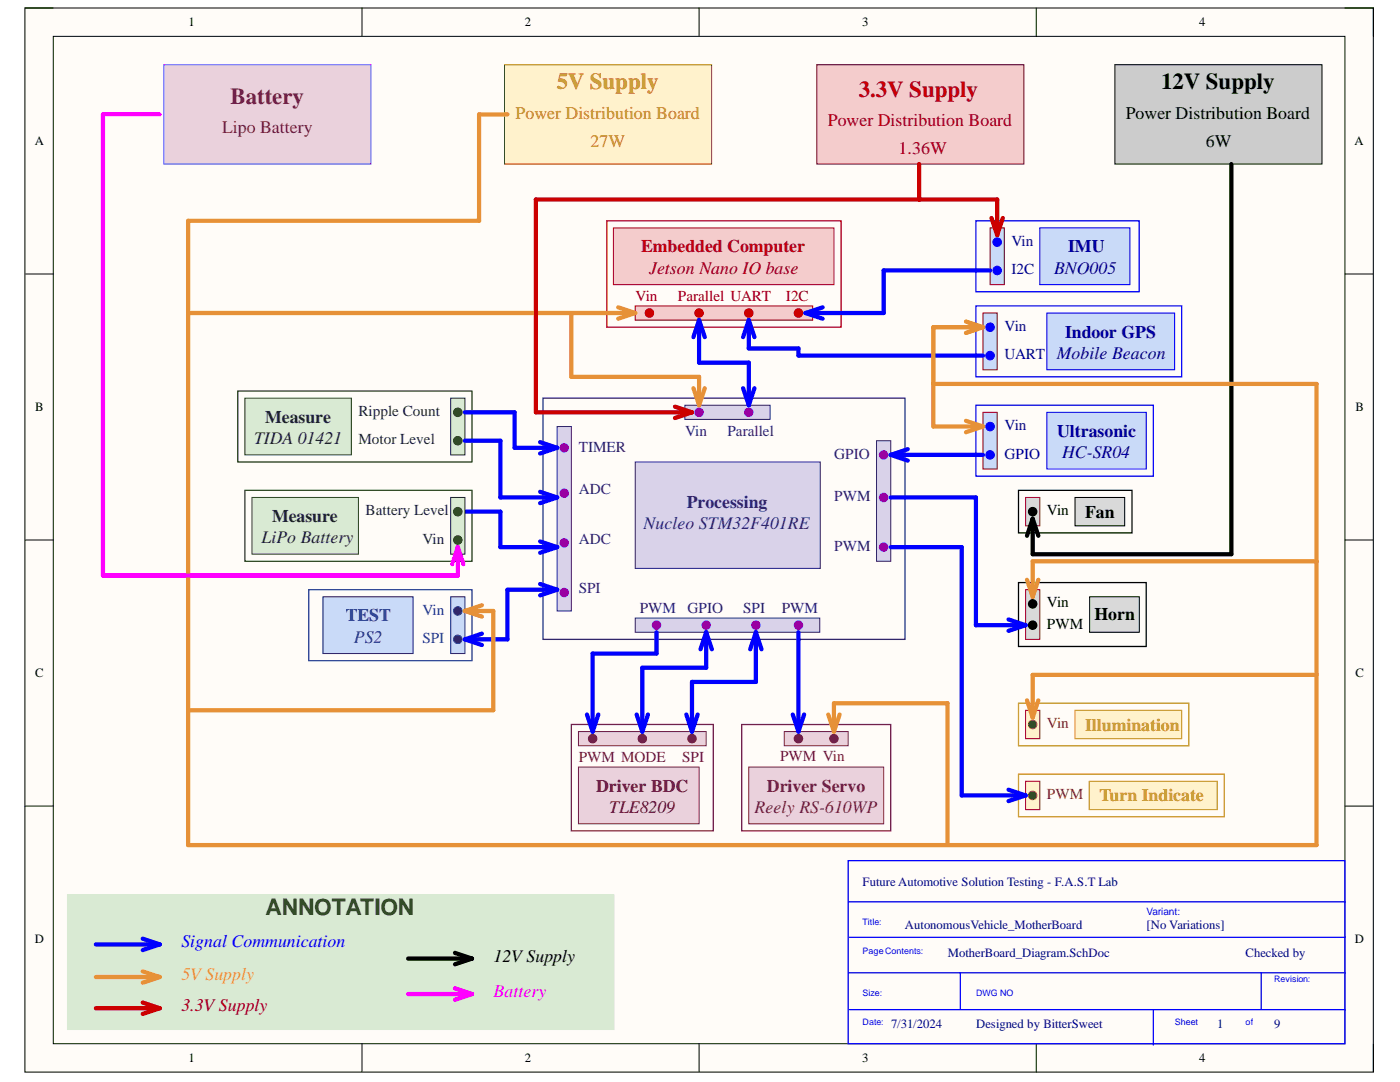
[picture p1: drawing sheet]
<svg xmlns="http://www.w3.org/2000/svg" width="279mm" height="216mm" viewBox="0 0 279 216" stroke-linecap="round" stroke-linejoin="round" font-family="sans-serif">
<path d="M5 1.6h269.1v212.3h-269.1z" fill-rule="evenodd" fill="#fffcf8"/>
<path d="M5 1.6h269.1v212.3h-269.1z" fill="none" stroke="#000" stroke-width=".2"/>
<path d="M10.6 7.3h257.8v201h-257.8z" fill-rule="evenodd" fill="#fffcf8"/>
<g fill="none" stroke="#000" stroke-width=".2">
<path d="M5 1.6h5.6M10.6 7.3h257.8v201h-257.8zM72.2 1.6v5.7M139.5 1.6v5.7M206.8 1.6v5.7M268.4 1.6h5.7v5.7M5 54.7h5.6M268.4 54.7h5.7M5 107.8h5.6M268.4 107.8h5.7M5 160.8h5.6M268.4 160.8h5.7"/>
<path d="M72.2 208.3v5.6M139.5 208.3v5.6M206.8 208.3v5.6M274.1 208.3v5.6"/>
</g>
<path d="M169.3 171.7h99.1v36.6h-99.1zM169.3 180h99.1M169.3 194.1h99.1M169.5 187h98.9M191.6 194.1v7.4M251.7 194.1v7.4M169.5 201.5h98.9M230.2 201.5v7" fill="none" stroke="#00f" stroke-width=".25"/>
<path d="M222.5 12.9h41.3v19.8h-41.3z" fill-rule="evenodd" fill="#ccc"/>
<path d="M222.5 12.9h41.3v19.8h-41.3z" fill="none" stroke="#000" stroke-width=".2"/>
<path d="M163 12.9h41.3v19.8h-41.3z" fill-rule="evenodd" fill="#f4cccc"/>
<path d="M163 12.9h41.3v19.8h-41.3z" fill="none" stroke="#600" stroke-width=".2"/>
<path d="M100.7 12.9h41.3v19.8h-41.3z" fill-rule="evenodd" fill="#fff2cc"/>
<path d="M100.7 12.9h41.3v19.8h-41.3z" fill="none" stroke="#7f6000" stroke-width=".2"/>
<path d="M214.5 99.3h10v5.6h-10z" fill-rule="evenodd" fill="#d9d9d9"/>
<path d="M214.5 99.3h10v5.6h-10z" fill="none" stroke="#000" stroke-width=".2"/>
<path d="M194.8 44.1h32.5v14.1h-32.5z" fill="none" stroke="#00f" stroke-width=".25"/>
<path d="M207.5 45.5h18v11.3h-18z" fill-rule="evenodd" fill="#c9daf8"/>
<path d="M207.5 45.5h18v11.3h-18z" fill="none" stroke="#00f" stroke-width=".2"/>
<path d="M197.6 45.5h2.8v11.3h-2.8z" fill-rule="evenodd" fill="#c9daf8"/>
<path d="M197.6 45.5h2.8v11.3h-2.8z" fill="none" stroke="#800000" stroke-width=".2"/>
<circle cx="199" cy="54" r=".85" fill="#00f"/>
<circle cx="199" cy="54" r=".85" fill="none" stroke="#00f" stroke-width=".2"/>
<circle cx="199" cy="48.3" r=".85" fill="#00f"/>
<circle cx="199" cy="48.3" r=".85" fill="none" stroke="#00f" stroke-width=".2"/>
<path d="M203.3 97.8h22.6v8.5h-22.6z" fill="none" stroke="#000" stroke-width=".25"/>
<path d="M204.7 99.3h2.8v5.6h-2.8z" fill-rule="evenodd" fill="#d9d9d9"/>
<path d="M204.7 99.3h2.8v5.6h-2.8z" fill="none" stroke="#800000" stroke-width=".2"/>
<circle cx="206.1" cy="102.1" r=".85" fill="#000"/>
<circle cx="206.1" cy="102.1" r=".85" fill="none" stroke="#000" stroke-width=".2"/>
<path d="M217.5 119.1h9.9v7.1h-9.9z" fill-rule="evenodd" fill="#d9d9d9"/>
<path d="M217.5 119.1h9.9v7.1h-9.9z" fill="none" stroke="#000" stroke-width=".2"/>
<path d="M203.3 116.2h25.5v12.8h-25.5z" fill="none" stroke="#000" stroke-width=".25"/>
<path d="M204.7 117.7h2.8v9.9h-2.8z" fill-rule="evenodd" fill="#d9d9d9"/>
<path d="M204.7 117.7h2.8v9.9h-2.8z" fill="none" stroke="#800000" stroke-width=".2"/>
<g fill="#000">
<circle cx="206.1" cy="120.5" r=".85"/>
<circle cx="206.1" cy="124.7" r=".85"/>
</g>
<g fill="none" stroke="#000" stroke-width=".2">
<circle cx="206.1" cy="120.5" r=".85"/>
<circle cx="206.1" cy="124.7" r=".85"/>
</g>
<path d="M214.5 141.7h21.3v5.7h-21.3z" fill-rule="evenodd" fill="#fff2cc"/>
<path d="M214.5 141.7h21.3v5.7h-21.3z" fill="none" stroke="#bf9000" stroke-width=".2"/>
<path d="M203.3 140.3h34v8.5h-34z" fill="none" stroke="#bf9000" stroke-width=".25"/>
<path d="M204.7 141.7h2.8v5.7h-2.8z" fill-rule="evenodd" fill="#fff2cc"/>
<path d="M204.7 141.7h2.8v5.7h-2.8z" fill="none" stroke="#800000" stroke-width=".2"/>
<circle cx="206.1" cy="144.6" r=".85" fill="#7f6000"/>
<circle cx="206.1" cy="144.6" r=".85" fill="none" stroke="#7f6000" stroke-width=".2"/>
<path d="M217.4 155.9h25.5v5.7h-25.5z" fill-rule="evenodd" fill="#fff2cc"/>
<path d="M217.4 155.9h25.5v5.7h-25.5z" fill="none" stroke="#bf9000" stroke-width=".2"/>
<path d="M203.3 154.5h41v8.5h-41z" fill="none" stroke="#bf9000" stroke-width=".25"/>
<path d="M204.7 155.9h2.8v5.7h-2.8z" fill-rule="evenodd" fill="#fff2cc"/>
<path d="M204.7 155.9h2.8v5.7h-2.8z" fill="none" stroke="#800000" stroke-width=".2"/>
<circle cx="206.1" cy="158.7" r=".85" fill="#7f6000"/>
<circle cx="206.1" cy="158.7" r=".85" fill="none" stroke="#7f6000" stroke-width=".2"/>
<path d="M61.6 117.7h32.6v14.1h-32.6z" fill="none" stroke="#1c4587" stroke-width=".25"/>
<path d="M64.5 119.1h17.9v11.3h-17.9z" fill-rule="evenodd" fill="#c9daf8"/>
<path d="M64.5 119.1h17.9v11.3h-17.9z" fill="none" stroke="#073763" stroke-width=".2"/>
<path d="M89.9 119.1h2.9v11.3h-2.9z" fill-rule="evenodd" fill="#c9daf8"/>
<path d="M89.9 119.1h2.9v11.3h-2.9z" fill="none" stroke="#073763" stroke-width=".2"/>
<circle cx="91.4" cy="127.6" r=".85" fill="#073763"/>
<circle cx="91.4" cy="127.6" r=".85" fill="none" stroke="#1c4587" stroke-width=".2"/>
<circle cx="91.4" cy="121.9" r=".85" fill="#073763"/>
<circle cx="91.4" cy="121.9" r=".85" fill="none" stroke="#1c4587" stroke-width=".2"/>
<path d="M47.5 78h46.7v14.2h-46.7z" fill="none" stroke="#274e13" stroke-width=".25"/>
<path d="M48.9 79.4h21.2v11.4h-21.2z" fill-rule="evenodd" fill="#d9ead3"/>
<path d="M48.9 79.4h21.2v11.4h-21.2z" fill="none" stroke="#274e13" stroke-width=".2"/>
<path d="M89.9 79.4h2.9v11.4h-2.9z" fill-rule="evenodd" fill="#d9ead3"/>
<path d="M89.9 79.4h2.9v11.4h-2.9z" fill="none" stroke="#0c343d" stroke-width=".2"/>
<circle cx="91.4" cy="87.9" r=".85" fill="#274e13"/>
<circle cx="91.4" cy="87.9" r=".85" fill="none" stroke="#274e13" stroke-width=".2"/>
<circle cx="91.4" cy="82.3" r=".85" fill="#274e13"/>
<circle cx="91.4" cy="82.3" r=".85" fill="none" stroke="#274e13" stroke-width=".2"/>
<path d="M48.9 97.8h45.3v14.2h-45.3z" fill="none" stroke="#274e13" stroke-width=".25"/>
<path d="M50.3 99.3h21.2v11.3h-21.2z" fill-rule="evenodd" fill="#d9ead3"/>
<path d="M50.3 99.3h21.2v11.3h-21.2z" fill="none" stroke="#274e13" stroke-width=".2"/>
<path d="M114 144.6h28.4v21.2h-28.4z" fill="none" stroke="#741b47" stroke-width=".25"/>
<path d="M115.4 153.1h24.1v11.3h-24.1z" fill-rule="evenodd" fill="#ead1dc"/>
<path d="M115.4 153.1h24.1v11.3h-24.1z" fill="none" stroke="#741b47" stroke-width=".2"/>
<path d="M115.4 146h25.5v2.8h-25.5z" fill-rule="evenodd" fill="#ead1dc"/>
<path d="M115.4 146h25.5v2.8h-25.5z" fill="none" stroke="#741b47" stroke-width=".2"/>
<circle cx="128.2" cy="147.4" r=".85" fill="#741b47"/>
<circle cx="128.2" cy="147.4" r=".85" fill="none" stroke="#741b47" stroke-width=".2"/>
<circle cx="118.3" cy="147.4" r=".85" fill="#741b47"/>
<circle cx="118.3" cy="147.4" r=".85" fill="none" stroke="#741b47" stroke-width=".2"/>
<path d="M148 144.6h29.8v21.2h-29.8z" fill="none" stroke="#741b47" stroke-width=".25"/>
<path d="M149.4 153.1h27v11.3h-27z" fill-rule="evenodd" fill="#ead1dc"/>
<path d="M149.4 153.1h27v11.3h-27z" fill="none" stroke="#741b47" stroke-width=".2"/>
<path d="M156.5 146h12.8v2.8h-12.8z" fill-rule="evenodd" fill="#ead1dc"/>
<path d="M156.5 146h12.8v2.8h-12.8z" fill="none" stroke="#741b47" stroke-width=".2"/>
<circle cx="159.3" cy="147.4" r=".85" fill="#741b47"/>
<circle cx="159.3" cy="147.4" r=".85" fill="none" stroke="#741b47" stroke-width=".2"/>
<circle cx="138.1" cy="147.4" r=".85" fill="#741b47"/>
<circle cx="138.1" cy="147.4" r=".85" fill="none" stroke="#741b47" stroke-width=".2"/>
<path d="M121.1 44.1h46.7v21.2h-46.7z" fill="none" stroke="#c00" stroke-width=".25"/>
<path d="M122.4 45.5h44v11.3h-44z" fill-rule="evenodd" fill="#f4cccc"/>
<path d="M122.4 45.5h44v11.3h-44z" fill="none" stroke="#900" stroke-width=".2"/>
<path d="M126.8 61h35.4v2.9h-35.4z" fill-rule="evenodd" fill="#f4cccc"/>
<path d="M126.8 61h35.4v2.9h-35.4z" fill="none" stroke="#900" stroke-width=".2"/>
<circle cx="139.5" cy="62.5" r=".85" fill="#c00"/>
<circle cx="139.5" cy="62.5" r=".85" fill="none" stroke="#c00" stroke-width=".2"/>
<circle cx="129.6" cy="62.5" r=".85" fill="#c00"/>
<circle cx="129.6" cy="62.5" r=".85" fill="none" stroke="#c00" stroke-width=".2"/>
<circle cx="149.4" cy="62.5" r=".85" fill="#c00"/>
<circle cx="149.4" cy="62.5" r=".85" fill="none" stroke="#c00" stroke-width=".2"/>
<path d="M126.8 92.2h36.9v21.2h-36.9z" fill-rule="evenodd" fill="#d9d2e9"/>
<path d="M126.8 92.2h36.9v21.2h-36.9z" fill="none" stroke="#351c75" stroke-width=".2"/>
<path d="M136.7 80.9h17v2.8h-17z" fill-rule="evenodd" fill="#d9d2e9"/>
<path d="M136.7 80.9h17v2.8h-17z" fill="none" stroke="#351c75" stroke-width=".2"/>
<circle cx="149.4" cy="82.3" r=".85" fill="#90f"/>
<circle cx="149.4" cy="82.3" r=".85" fill="none" stroke="#90f" stroke-width=".2"/>
<circle cx="139.5" cy="82.3" r=".85" fill="#90f"/>
<circle cx="139.5" cy="82.3" r=".85" fill="none" stroke="#90f" stroke-width=".2"/>
<path d="M126.8 123.3h36.8v2.9h-36.8z" fill-rule="evenodd" fill="#d9d2e9"/>
<path d="M126.8 123.3h36.8v2.9h-36.8z" fill="none" stroke="#351c75" stroke-width=".2"/>
<circle cx="140.9" cy="124.7" r=".85" fill="#90f"/>
<circle cx="140.9" cy="124.7" r=".85" fill="none" stroke="#90f" stroke-width=".2"/>
<circle cx="131" cy="124.7" r=".85" fill="#90f"/>
<circle cx="131" cy="124.7" r=".85" fill="none" stroke="#90f" stroke-width=".2"/>
<circle cx="150.9" cy="124.7" r=".85" fill="#90f"/>
<circle cx="150.9" cy="124.7" r=".85" fill="none" stroke="#90f" stroke-width=".2"/>
<circle cx="159.3" cy="124.7" r=".85" fill="#90f"/>
<circle cx="159.3" cy="124.7" r=".85" fill="none" stroke="#90f" stroke-width=".2"/>
<path d="M111.2 85.1h2.8v36.8h-2.8z" fill-rule="evenodd" fill="#d9d2e9"/>
<path d="M111.2 85.1h2.8v36.8h-2.8z" fill="none" stroke="#351c75" stroke-width=".2"/>
<circle cx="112.6" cy="108.3" r=".85" fill="#90f"/>
<circle cx="112.6" cy="108.3" r=".85" fill="none" stroke="#90f" stroke-width=".2"/>
<circle cx="112.6" cy="118.2" r=".85" fill="#90f"/>
<circle cx="112.6" cy="118.2" r=".85" fill="none" stroke="#90f" stroke-width=".2"/>
<circle cx="112.6" cy="98.4" r=".85" fill="#90f"/>
<circle cx="112.6" cy="98.4" r=".85" fill="none" stroke="#90f" stroke-width=".2"/>
<circle cx="112.6" cy="89.4" r=".85" fill="#90f"/>
<circle cx="112.6" cy="89.4" r=".85" fill="none" stroke="#90f" stroke-width=".2"/>
<path d="M174.9 87.9h2.9v24.1h-2.9z" fill-rule="evenodd" fill="#d9d2e9"/>
<path d="M174.9 87.9h2.9v24.1h-2.9z" fill="none" stroke="#351c75" stroke-width=".2"/>
<circle cx="176.3" cy="99.3" r=".85" fill="#90f"/>
<circle cx="176.3" cy="99.3" r=".85" fill="none" stroke="#90f" stroke-width=".2"/>
<circle cx="176.3" cy="109.2" r=".85" fill="#90f"/>
<circle cx="176.3" cy="109.2" r=".85" fill="none" stroke="#90f" stroke-width=".2"/>
<path d="M108.4 79.4h72.2v48.2h-72.2z" fill="none" stroke="#351c75" stroke-width=".25"/>
<path d="M13.5 178.5h109v26.9h-109z" fill-rule="evenodd" fill="#d9ead3"/>
<path d="M13.5 178.5h109v26.9h-109z" fill="none" stroke="#d9ead3" stroke-width=".2"/>
<g fill="none" stroke="#00f" stroke-width=".85">
<path d="M139.5 63.9v8.5h9.9v8.5M139.5 63.9l-1.1 3.4M139.5 63.9l1.2 3.4M148.3 77.5l1.1 3.4M150.6 77.5l-1.2 3.4M92.8 87.9h7.1v11.4h11.3M92.8 82.3h9.9v7.1h8.5M107.8 98.1l3.4 1.2M107.8 88.2l3.4 1.2M111.2 99.3l-3.4 1.1M111.2 89.4l-3.4 1.1M177.8 99.3h17v25.5h9.9"/>
<path d="M92.8 102.1h7.1v7.1h11.3M107.8 116.5l3.4 1.2M107.8 108l3.4 1.2M111.2 117.7h-9.9v9.9h-8.5M111.2 117.7l-3.4 1.1M111.2 109.2l-3.4 1.1M177.8 109.2h14.1v49.5h12.8M92.8 127.6l3.4 1.1M96.2 126.4l-3.4 1.2M131 126.2v4.2h-12.7v15.6M140.9 126.2v7h-12.7v12.8M140.9 126.2l-1.1 3.4"/>
<path d="M140.9 126.2l1.2 3.4M150.9 126.2v9.9h-12.8v9.9M150.9 126.2l-1.2 3.4M150.9 126.2l1.1 3.4M159.4 126.2v19.8M201.3 123.6l3.4 1.2M204.7 124.8l-3.4 1.1M117.1 142.6l1.2 3.4M119.4 142.6l-1.1 3.4M127.1 142.6l1.1 3.4M129.3 142.6l-1.1 3.4M137 142.6l1.1 3.4"/>
<path d="M139.2 142.6l-1.1 3.4M158.2 142.6l1.2 3.4M160.5 142.6l-1.1 3.4M201.3 157.6l3.4 1.1M204.7 158.7l-3.4 1.2M19.1 188.4h12.8M28.5 187.3l3.4 1.1M31.9 188.4l-3.4 1.2"/>
</g>
<g fill="none" stroke="#e69138" stroke-width=".85">
<path d="M101.3 22.8h-5.7v21.3h-58.1v124.5h225.2v-56.6h-56.6v7.1M37.5 62.5h89.3M114 62.5v12.7h25.5v5.7M123.4 61.3l3.4 1.2M126.8 62.5l-3.4 1.1M138.4 77.5l1.1 3.4M140.7 77.5l-1.2 3.4M205 115.7l1.1 3.4M207.2 115.7l-1.1 3.4M92.8 121.9h5.6v19.8h-60.9M92.8 121.9l3.4 1.1M96.2 120.8l-3.4 1.1"/>
<path d="M205 139.7l1.1 3.5M207.2 139.7l-1.1 3.5M262.7 134.7h-56.6v8.5M19.1 195h12.8M28.5 193.8l3.4 1.2M31.9 195l-3.4 1.1"/>
</g>
<path d="M19.1 201.2h12.8M28.5 200l3.4 1.2M31.9 201.2l-3.4 1.1" fill="none" stroke="#c00" stroke-width=".85"/>
<path d="M32.7 12.9h41.3v19.8h-41.3z" fill-rule="evenodd" fill="#ead1dc"/>
<path d="M32.7 12.9h41.3v19.8h-41.3z" fill="none" stroke="#90f" stroke-width=".2"/>
<path d="M245.8 32.7v77.9h-39.7v-7.1M206.1 103.5l-1.1 3.4M206.1 103.5l1.1 3.4M81.4 191.3h12.8M90.8 190.1l3.4 1.2M94.2 191.3l-3.4 1.1" fill="none" stroke="#000" stroke-width=".85"/>
<path d="M81.4 198.4h12.8M90.8 197.2l3.4 1.2M94.2 198.4l-3.4 1.1" fill="none" stroke="#f0f" stroke-width=".85"/>
<path d="M183.4 32.7v7.1M197.9 43.5l1.1 3.4M199 46.9v-7.1h-92.1v42.5h31.2M200.1 43.5l-1.1 3.4M134.7 81.1l3.4 1.2M138.1 82.3l-3.4 1.1" fill="none" stroke="#c00" stroke-width=".85"/>
<path d="M89.9 99.3h2.9v11.3h-2.9z" fill-rule="evenodd" fill="#d9ead3"/>
<path d="M89.9 99.3h2.9v11.3h-2.9z" fill="none" stroke="#0c343d" stroke-width=".2"/>
<circle cx="91.4" cy="107.8" r=".85" fill="#274e13"/>
<circle cx="91.4" cy="107.8" r=".85" fill="none" stroke="#274e13" stroke-width=".2"/>
<circle cx="91.4" cy="102.1" r=".85" fill="#274e13"/>
<circle cx="91.4" cy="102.1" r=".85" fill="none" stroke="#274e13" stroke-width=".2"/>
<path d="M31.9 22.8h-11.4v92h70.9v-5.6M91.4 109.2l-1.2 3.4M91.4 109.2l1.1 3.4" fill="none" stroke="#f0f" stroke-width=".85"/>
<circle cx="166.4" cy="147.4" r=".85" fill="#741b47"/>
<circle cx="166.4" cy="147.4" r=".85" fill="none" stroke="#741b47" stroke-width=".2"/>
<path d="M165.3 142.6l1.1 3.4M166.4 146v-5.7h22.7v28.3M167.6 142.6l-1.2 3.4" fill="none" stroke="#e69138" stroke-width=".85"/>
<path d="M194.8 61h41v14.2h-41z" fill="none" stroke="#00f" stroke-width=".25"/>
<path d="M208.9 62.5h25.5v11.3h-25.5z" fill-rule="evenodd" fill="#c9daf8"/>
<path d="M208.9 62.5h25.5v11.3h-25.5z" fill="none" stroke="#00f" stroke-width=".2"/>
<path d="M196.2 62.5h2.8v11.3h-2.8z" fill-rule="evenodd" fill="#c9daf8"/>
<path d="M196.2 62.5h2.8v11.3h-2.8z" fill="none" stroke="#800000" stroke-width=".2"/>
<circle cx="197.6" cy="71" r=".85" fill="#00f"/>
<circle cx="197.6" cy="71" r=".85" fill="none" stroke="#00f" stroke-width=".2"/>
<circle cx="197.6" cy="65.3" r=".85" fill="#00f"/>
<circle cx="197.6" cy="65.3" r=".85" fill="none" stroke="#00f" stroke-width=".2"/>
<path d="M194.8 80.9h35.4v14.1h-35.4z" fill="none" stroke="#00f" stroke-width=".25"/>
<path d="M208.9 82.3h19.9v11.3h-19.9z" fill-rule="evenodd" fill="#c9daf8"/>
<path d="M208.9 82.3h19.9v11.3h-19.9z" fill="none" stroke="#00f" stroke-width=".2"/>
<path d="M196.2 82.3h2.8v11.3h-2.8z" fill-rule="evenodd" fill="#c9daf8"/>
<path d="M196.2 82.3h2.8v11.3h-2.8z" fill="none" stroke="#800000" stroke-width=".2"/>
<circle cx="197.6" cy="90.8" r=".85" fill="#00f"/>
<circle cx="197.6" cy="90.8" r=".85" fill="none" stroke="#00f" stroke-width=".2"/>
<circle cx="197.6" cy="85.1" r=".85" fill="#00f"/>
<circle cx="197.6" cy="85.1" r=".85" fill="none" stroke="#00f" stroke-width=".2"/>
<circle cx="159.3" cy="62.5" r=".85" fill="#c00"/>
<circle cx="159.3" cy="62.5" r=".85" fill="none" stroke="#c00" stroke-width=".2"/>
<path d="M197.6 54h-21.2v8.5h-15.6M149.4 63.9v5.6h10v1.5h36.8M149.4 63.9l-1.1 3.4M149.4 63.9l1.2 3.4M160.8 62.5l3.4 1.1M164.2 61.3l-3.4 1.2" fill="none" stroke="#00f" stroke-width=".85"/>
<circle cx="176.3" cy="90.8" r=".85" fill="#90f"/>
<circle cx="176.3" cy="90.8" r=".85" fill="none" stroke="#90f" stroke-width=".2"/>
<path d="M177.8 90.8h18.4M177.8 90.8l3.4 1.1M181.2 89.6l-3.4 1.2" fill="none" stroke="#00f" stroke-width=".85"/>
<path d="M192.8 84l3.4 1.1M196.2 85.1h-9.9v-8.5h76.4v35.4M196.2 85.1l-3.4 1.1" fill="none" stroke="#e69138" stroke-width=".85"/>
<path d="M192.8 64.2l3.4 1.1M196.2 65.3h-9.9v11.3M196.2 65.3l-3.4 1.1" fill="none" stroke="#f90" stroke-width=".85"/>
<text font-size="4.6" fill="#b45f06" x="111.1" y="17.8">5V Supply</text>
<text font-size="4.6" x="231.8" y="17.8">12V Supply</text>
<text font-size="4.6" fill="#741b47" x="46" y="20.7">Battery</text>
<text font-size="4.6" fill="#900" x="171.4" y="19.3">3.3V Supply</text>
<text font-size="4.6" fill="#274e13" x="53" y="182.6">ANNOTATION</text>
<g font-size="3.5" fill="#b45f06">
<text x="102.9" y="23.8">Power Distribution Board</text>
<text x="117.9" y="29.4">27W</text>
</g>
<g font-size="3.5">
<text x="224.7" y="23.8">Power Distribution Board</text>
<text x="240.6" y="29.4">6W</text>
<text x="216.5" y="103.3">Fan</text>
<text x="218.4" y="123.8">Horn</text>
<text x="98.5" y="191.9">12V Supply</text>
</g>
<g font-size="3.5" fill="#741b47">
<text x="44.3" y="26.5">Lipo Battery</text>
<text x="153" y="158">Driver Servo</text>
<text x="150.6" y="162.2">Reely RS-610WP</text>
</g>
<g font-size="3.5" fill="#900">
<text x="165.2" y="25.1">Power Distribution Board</text>
<text x="179.3" y="30.8">1.36W</text>
<text x="127.9" y="50.4">Embedded Computer</text>
<text x="129.5" y="54.6">Jetson Nano IO base</text>
<text x="36.2" y="201.8">3.3V Supply</text>
</g>
<g font-size="3.5" fill="#000080">
<text x="213.2" y="50.4">IMU</text>
<text x="210.4" y="54.6">BNO005</text>
<text x="210.9" y="71.6">Mobile Beacon</text>
<text x="212.6" y="67.4">Indoor GPS</text>
<text x="211" y="87.1">Ultrasonic</text>
<text x="212" y="91.4">HC-SR04</text>
</g>
<g font-size="3.5" fill="#0c343d">
<text x="50.7" y="88.6">TIDA 01421</text>
<text x="52.9" y="84.3">Measure</text>
<text x="54.3" y="104.1">Measure</text>
<text x="52.2" y="108.3">LiPo Battery</text>
</g>
<g font-size="3.5" fill="#351c75">
<text x="137.1" y="101.3">Processing</text>
<text x="128.4" y="105.6">Nucleo STM32F401RE</text>
</g>
<g font-size="3.5" fill="#1c4587">
<text x="69" y="124">TEST</text>
<text x="70.6" y="128.2">PS2</text>
</g>
<g font-size="3.5" fill="#bf9000">
<text x="216.5" y="145.8">Illumination</text>
<text x="219.4" y="159.9">Turn Indicate</text>
</g>
<g font-size="3.5" fill="#4c1130">
<text x="119" y="158">Driver BDC</text>
<text x="121.6" y="162.2">TLE8209</text>
</g>
<text font-size="3.5" fill="#00f" x="36.2" y="189">Signal Communication</text>
<text font-size="3.5" fill="#e69138" x="36.2" y="195.6">5V Supply</text>
<text font-size="3.5" fill="#f0f" x="98.5" y="198.9">Battery</text>
<g font-size="3" fill="#000080">
<text x="201.8" y="49">Vin</text>
<text x="201.8" y="54.7">I2C</text>
<text x="200.5" y="66">Vin</text>
<text x="200.5" y="71.7">UART</text>
<text x="200.5" y="85.9">Vin</text>
<text x="200.5" y="91.5">GPIO</text>
</g>
<g font-size="3" fill="#900">
<text x="126.8" y="60.1">Vin</text>
<text x="135.3" y="60.1">Parallel UART</text>
<text x="156.9" y="60.1">I2C</text>
</g>
<g font-size="3" fill="#0c343d">
<text x="71.5" y="83">Ripple Count</text>
<text x="71.5" y="88.7">Motor Level</text>
<text x="73" y="102.9">Battery Level</text>
<text x="84.3" y="108.5">Vin</text>
</g>
<g font-size="3" fill="#351c75">
<text x="136.7" y="87">Vin</text>
<text x="145.2" y="87">Parallel</text>
<text x="115.5" y="90.1">TIMER</text>
<text x="166.5" y="91.5">GPIO</text>
<text x="115.5" y="98.5">ADC</text>
<text x="166.5" y="100">PWM</text>
<text x="115.5" y="108.5">ADC</text>
<text x="166.5" y="109.9">PWM</text>
<text x="115.5" y="118.4">SPI</text>
<text x="127.7" y="122.4">PWM</text>
<text x="137.2" y="122.4">GPIO</text>
<text x="148.3" y="122.4">SPI</text>
<text x="156" y="122.4">PWM</text>
</g>
<g font-size="3">
<text x="208.9" y="102.9">Vin</text>
<text x="208.9" y="121.2">Vin</text>
<text x="208.9" y="125.5">PWM</text>
</g>
<g font-size="3" fill="#1c4587">
<text x="84.3" y="122.6">Vin</text>
<text x="84.3" y="128.3">SPI</text>
</g>
<g font-size="3" fill="#783f04">
<text x="208.9" y="145.3">Vin</text>
<text x="208.9" y="159.5">PWM</text>
</g>
<g font-size="3" fill="#741b47">
<text x="115.5" y="152.1">PWM MODE</text>
<text x="136.1" y="152.1">SPI</text>
<text x="155.7" y="151.8">PWM Vin</text>
</g>
<g font-size="2.5">
<text x="37.6" y="5.2">1</text>
<text x="104.8" y="5.2">2</text>
<text x="172.1" y="5.2">3</text>
<text x="239.3" y="5.2">4</text>
<text x="6.9" y="29">A</text>
<text x="270.3" y="29">A</text>
<text x="7" y="82.1">B</text>
<text x="270.5" y="82.1">B</text>
<text x="7" y="135.1">C</text>
<text x="270.5" y="135.1">C</text>
<text x="6.9" y="188.2">D</text>
<text x="270.4" y="188.2">D</text>
<text x="37.6" y="211.9">1</text>
<text x="104.8" y="211.9">2</text>
<text x="172.1" y="211.9">3</text>
<text x="239.3" y="211.9">4</text>
</g>
<g font-size="2.5" fill="#000080">
<text x="172.2" y="176.8">Future Automotive Solution Testing - F.A.S.T Lab</text>
<text x="180.6" y="185.3">AutonomousVehicle_MotherBoard</text>
<text x="228.8" y="185.3">[No Variations]</text>
<text x="189.2" y="191">MotherBoard_Diagram.SchDoc</text>
<text x="248.6" y="191">Checked by</text>
<text x="177.8" y="205.1">7/31/2024</text>
<text x="194.8" y="205.1">Designed by BitterSweet</text>
<text x="242.9" y="205.1">1</text>
<text x="254.3" y="205.1">9</text>
</g>
<text font-size="2" fill="#00f" x="228.8" y="182.6">Variant:</text>
<g font-size="1.8" fill="#00f">
<text x="172.2" y="184.7">Title:</text>
<text x="172.2" y="190.3">PageContents:</text>
<text x="254.3" y="196">Revision:</text>
<text x="172.2" y="198.8">Size:</text>
<text x="194.8" y="198.8">DWG NO</text>
<text x="172.2" y="204.4">Date:</text>
<text x="234.5" y="204.4">Sheet</text>
<text x="248.6" y="204.4">of</text>
</g>
</svg>
